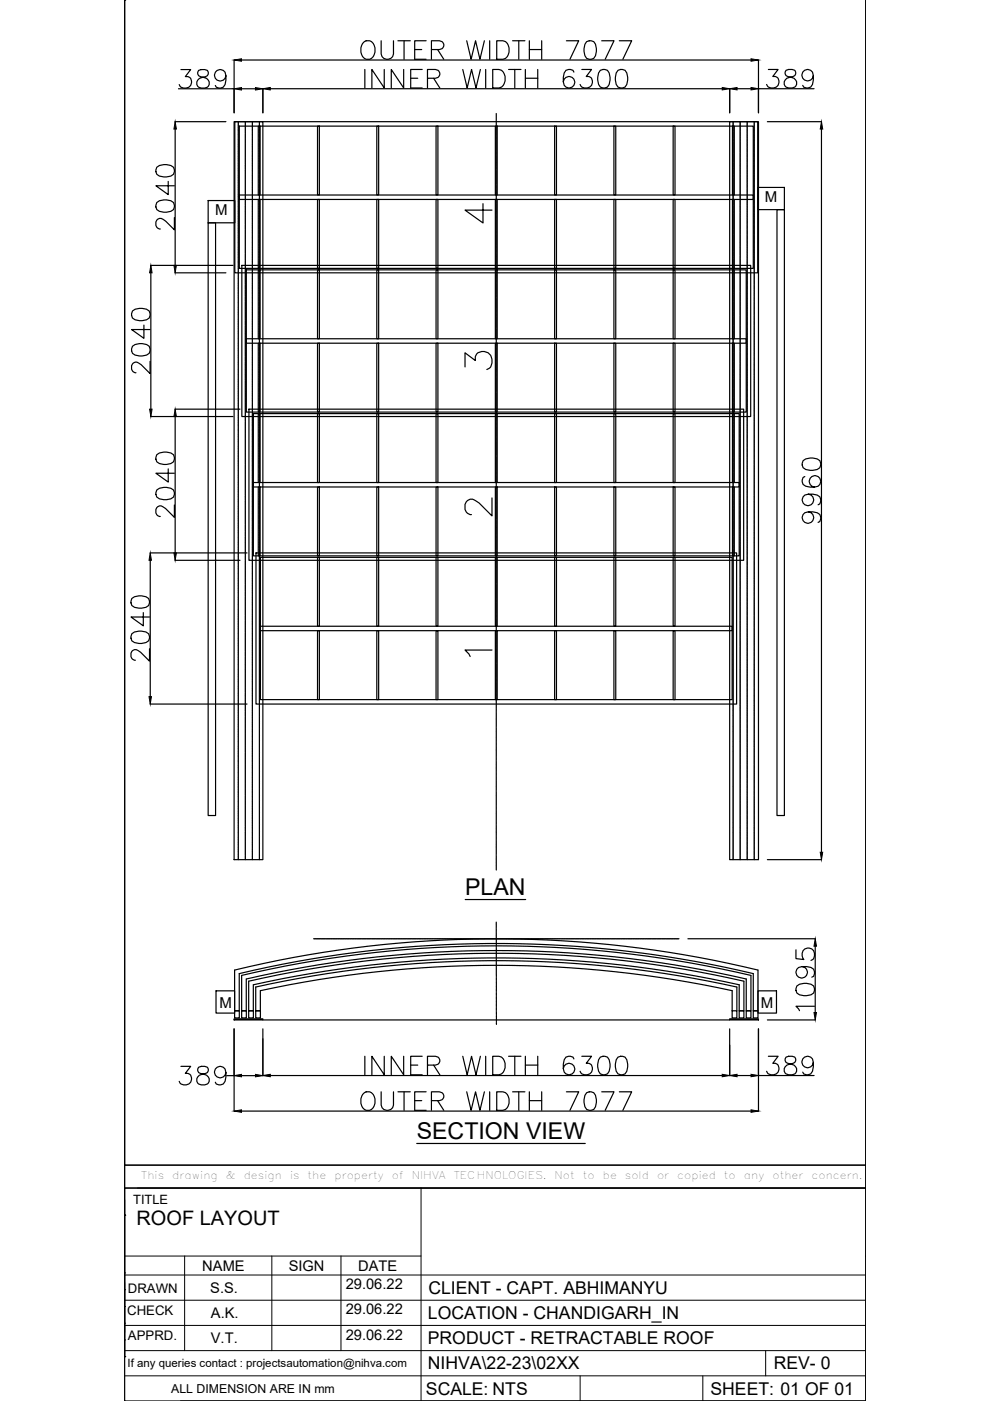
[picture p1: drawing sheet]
<svg xmlns="http://www.w3.org/2000/svg" width="210mm" height="297mm" viewBox="0 0 210 297" stroke-linecap="round" stroke-linejoin="round" font-family="sans-serif">
<!-- layer: 0 -->
<g fill="none" stroke="#000" stroke-width=".25">
<path d="M26.4 .1h.1M26.4 .1v246.9h157.2v-246.9v296.9h-145.3M26.4 .1v287.5M37.8 18.8h11.8M38.4 14.7h2l-1.1 1.5a1.26 1.26 0 0 1 1.3 1.5 1.26 1.26 0 0 1-1.7 1l-.5-.2-.4-.6M42.1 14.9a.79 .79 0 0 0 .4 1.3l.7 .2a1.13 1.13 0 0 1 1.2 1.1 1.13 1.13 0 0 1-1 1.2h-.7a1.13 1.13 0 0 1-1-1.2 1.13 1.13 0 0 1 1.2-1.1l.7-.2a.79 .79 0 0 0 .4-1.3l-.6-.2zM47.9 16.1a1.22 1.22 0 0 1-1.7 1 1.22 1.22 0 0 1-.4-1.9 1.22 1.22 0 0 1 1.9 .1 3.6 3.6 0 0 1-.4 3.2 1.15 1.15 0 0 1-1.6-.4M49.6 12.7v11.2M51.2 18.8h3M51.2 12.7h108M55.7 18.8v5.1M57.3 18.8h95.8"/>
<path d="M77.3 8.8a1.49 1.49 0 0 1 2.2 1.3 1.8 1.8 0 0 1-1.9 2.5 2.3 2.3 0 0 1-.3-3.8zM77.4 14.7v4M80.8 8.6v2.8a1.32 1.32 0 0 0 1.3 1.2 1.32 1.32 0 0 0 1.3-1.2v-2.8M81.5 14.7v4l-2.7-4v4M84.4 8.6h2.6M85.6 14.7v4l-2.6-4v4M85.7 8.6v4M87.1 16.6h1.5M87.9 10.5h1.5M89.5 14.7h-2.4v4h2.4M90.3 8.6h-2.4v4h2.4M90.6 16.6h1.7l.6-.2a.92 .92 0 0 0 0-1.5l-.6-.2h-1.7v4"/>
<path d="M91.5 10.5h1.7l.5-.2a.9 .9 0 0 0 0-1.5l-.5-.2h-1.7v4M91.9 16.6l1.3 2.1M92.8 10.5l1.3 2.1M98.1 14.7l.9 4 1-4 .9 4 1-4M99 8.6l.9 4 .9-4 1 4 .9-4M103 14.7v4M103.8 8.6v4M104.5 14.7h1.3a2.14 2.14 0 0 1 .9 3.4l-.4 .4-.5 .2h-1.3zM105.3 8.6h1.3a2.14 2.14 0 0 1 1 3.4l-.4 .4-.6 .2h-1.3zM107.8 14.7h2.7M108.7 8.6h2.6M109.1 14.7v4"/>
<path d="M110 8.6v4M111.4 16.6h2.6M111.4 14.7v4M112.2 10.5h2.7M112.2 8.6v4M114 14.7v4M114.9 8.6v4M120.1 8.6h2.6l-1.9 4M121.7 15.3a1.12 1.12 0 0 0-1.1-.6 1.12 1.12 0 0 0-1 .8 2.82 2.82 0 0 0 .4 3 1.22 1.22 0 0 0 1.8-.6 1.22 1.22 0 0 0-.9-1.7 1.22 1.22 0 0 0-1.5 1.1M123.4 14.7h2l-1.1 1.5a1.26 1.26 0 0 1 1.3 1.5 1.26 1.26 0 0 1-1.7 1l-.5-.2-.4-.6M124.4 8.8a1.29 1.29 0 0 1 1.9 .6 3.2 3.2 0 0 1-.4 3 1.27 1.27 0 0 1-1.9-.6 3.2 3.2 0 0 1 .4-3zM127.3 14.9a1.29 1.29 0 0 1 1.9 .6 3.2 3.2 0 0 1-.4 3 1.27 1.27 0 0 1-1.9-.6 3.2 3.2 0 0 1 .4-3z"/>
<path d="M127.6 8.6h2.6l-1.9 4M131 14.9a1.28 1.28 0 0 1 1.9 .6 3.2 3.2 0 0 1-.4 3 1.27 1.27 0 0 1-1.8-.6 3.3 3.3 0 0 1 .3-3zM131.3 8.6h2.6l-1.8 4M154.7 18.8v5.1M156.3 18.8h2.9M160.8 18.8h11.8M160.8 12.7v11.2M162.9 14.7h2.1l-1.1 1.5a1.26 1.26 0 0 1 1.3 1.5 1.26 1.26 0 0 1-1.7 1l-.6-.2-.4-.6M166.7 14.9a.79 .79 0 0 0 .3 1.3l.8 .2a1.13 1.13 0 0 1 1.1 1 1.13 1.13 0 0 1-.9 1.3h-.8a1.13 1.13 0 0 1-1-1.3 1.13 1.13 0 0 1 1.2-1l.7-.2a.79 .79 0 0 0 .4-1.3l-.5-.2zM172.4 16a1.22 1.22 0 0 1-1.6 1.1 1.22 1.22 0 0 1-.5-2 1.22 1.22 0 0 1 2 .2 3.6 3.6 0 0 1-.4 3.2 1.15 1.15 0 0 1-1.7-.4M33.2 35.5a3 3 0 0 1 3.6 0 1.27 1.27 0 0 1-.6 1.8 3.3 3.3 0 0 1-3-.3l-.1-.6zM35.7 38.5v2.8l-2.6-1.9h3.9"/>
<path d="M37.1 25.8h10.8M37.1 27.4v28.9M49.6 25.8h6.1v156.5h-6.1zM154.7 25.8h6.1v156.5h-6.1zM160.7 39.7h5.6v4.7h-5.6zM162.7 25.8h11.5M174.2 27.4v153.3M32 56.3h17.4M32 57.8v28.9M33.2 42.9a3 3 0 0 1 3.6 0 1.26 1.26 0 0 1-.6 1.9 3.2 3.2 0 0 1-3-.4l-.1-.5zM37 46.1v2.6l-1.9-1.8a1.23 1.23 0 0 0-1.7-.4l-.3 .5v.8a.98 .98 0 0 0 .9 .8M37.1 57.8h10.8"/>
<path d="M44.1 42.5h5.7v4.7h-5.7zM44.1 47.2h1.6v125.7h-1.6zM164.7 44.4h1.6v128.5h-1.6zM28.1 73.4a3 3 0 0 1 3.5 0 1.27 1.27 0 0 1-.5 1.9 3.2 3.2 0 0 1-3-.4l-.2-.5zM28.1 65.9a3 3 0 0 1 3.5 0 1.26 1.26 0 0 1-.5 1.9 3.2 3.2 0 0 1-3-.4l-.2-.5zM30.5 68.9v2.8l-2.6-1.8h3.9M31.8 76.6v2.6l-1.8-1.9a1.21 1.21 0 0 0-1.7-.3l-.4 .5v.8a.98 .98 0 0 0 .9 .7M32 88.3h17.4M33.2 96.4a3 3 0 0 1 3.6 0 1.27 1.27 0 0 1-.6 1.9 3.2 3.2 0 0 1-3-.4l-.1-.5zM35.7 99.4v2.8l-2.6-1.9h3.9M37.1 86.7h13.8M37.1 88.3v28.9"/>
<path d="M170.3 97.7a3 3 0 0 1 3.5 0 1.27 1.27 0 0 1-.5 1.8 3.3 3.3 0 0 1-3-.3l-.2-.6zM31.8 117.2h20.6M31.9 118.8v28.9M33.2 103.9a3 3 0 0 1 3.6 0 1.27 1.27 0 0 1-.6 1.9 3.3 3.3 0 0 1-3-.4l-.1-.6zM37 107.1v2.6l-1.9-1.9a1.18 1.18 0 0 0-1.9-.2l-.1 .4v.8a.95 .95 0 0 0 .9 .7M37.1 118.8h13.8M170.6 101a1.15 1.15 0 0 0-.3 1.7 3.5 3.5 0 0 0 3.2 .4 1.22 1.22 0 0 0 .1-2 1.22 1.22 0 0 0-1.9 .5 1.22 1.22 0 0 0 1 1.7M171.4 108.5a1.22 1.22 0 0 1 1 1.7 1.22 1.22 0 0 1-1.9 .5 1.22 1.22 0 0 1 .1-2 3.5 3.5 0 0 1 3.2 .4 1.15 1.15 0 0 1-.3 1.7M171.4 104.8a1.22 1.22 0 0 1 1 1.6 1.22 1.22 0 0 1-1.9 .5 1.22 1.22 0 0 1 .1-1.9 3.5 3.5 0 0 1 3.2 .3 1.16 1.16 0 0 1-.3 1.7M28 134.4a3 3 0 0 1 3.5 0 1.26 1.26 0 0 1-.6 1.8 3.2 3.2 0 0 1-2.9-.3l-.2-.6zM28 126.9a3 3 0 0 1 3.5 0 1.27 1.27 0 0 1-.6 1.9 3.3 3.3 0 0 1-2.9-.4l-.2-.6zM30.4 129.9v2.8l-2.6-1.9h3.9"/>
<path d="M31.7 137.5v2.7l-1.9-1.9a1.19 1.19 0 0 0-1.8-.2l-.2 .4v.7a.98 .98 0 0 0 .9 .8M31.8 149.3h20.6M98.6 190.7h12.9M145.8 199h27.1M162.7 182.3h11.5M45.8 210.1h3.9v4.7h-3.9zM49.6 216h6.1v.2h-6.1zM49.6 218.1v17.5M49.7 205.7a235.8 235.8 0 0 1 111 0v8.6h-1v-7.9a235.7 235.7 0 0 0-109 0v7.9h-1zM49.7 214.3h1v1.5h-1zM51.2 206.8a235.8 235.8 0 0 1 108 0v7.5h-1v-6.7a235.9 235.9 0 0 0-106 0v6.7h-1zM51.2 214.3h1v1.5h-1z"/>
<path d="M52.7 208a235.7 235.7 0 0 1 105 0v6.3h-1v-5.5a235.6 235.6 0 0 0-103 0v5.5h-1zM52.7 214.3h1v1.5h-1zM54.2 214.3h1v1.5h-1zM55.7 218.1v10M154.7 216h6.1v.2h-6.1zM154.7 218.1v10M155.2 214.3v-4.3a235.3 235.3 0 0 0-100 0v4.3h-1v-5a235.4 235.4 0 0 1 102 0v5M155.2 214.3h1v1.5h-1zM156.7 214.3h1v1.5h-1zM158.2 214.3h1v1.5h-1zM159.7 214.3h1v1.5h-1zM160.7 210.1h3.9v4.7h-3.9z"/>
<path d="M160.8 218.1v17.5M162.7 216.2h10.2M168.8 201.4v1.8l1.6 .2a1.39 1.39 0 0 1 0-2.1 1.39 1.39 0 0 1 2.1 .3 1.39 1.39 0 0 1-.6 2M169 209a3 3 0 0 1 3.5 0 1.29 1.29 0 0 1-.6 1.9 3.3 3.3 0 0 1-2.9-.4l-.2-.5zM170.1 204.9a1.22 1.22 0 0 1 1 1.7 1.22 1.22 0 0 1-1.9 .5 1.22 1.22 0 0 1 .1-2 3.5 3.5 0 0 1 3.2 .4 1.16 1.16 0 0 1-.4 1.7M172.7 213.3h-3.9l.7 1M172.8 200.6v14.1M38.4 226.1h2l-1.1 1.5a1.26 1.26 0 0 1 1.3 1.4 1.26 1.26 0 0 1-1.7 1l-.5-.2-.4-.5M42.1 226.3a.79 .79 0 0 0 .4 1.3 1.83 1.83 0 0 1 1.9 1.1 1.02 1.02 0 0 1-1 1.3h-.7a1.13 1.13 0 0 1-1-1.2 1.13 1.13 0 0 1 1.2-1l.7-.2a.79 .79 0 0 0 .4-1.3l-.6-.2h-.7zM47.9 227.4a1.22 1.22 0 0 1-1.7 1 1.22 1.22 0 0 1-.4-1.9 1.22 1.22 0 0 1 1.9 .1 3.6 3.6 0 0 1-.4 3.2 1.15 1.15 0 0 1-1.6-.3M48.1 228.1h1.5M51.2 228.1h3"/>
<path d="M51.2 235.6h108M57.3 228h95.8M76.9 232a1.45 1.45 0 0 1 1.6-.5 1.45 1.45 0 0 1 1 1.5 1.8 1.8 0 0 1-1.9 2.4 2.26 2.26 0 0 1-.7-3.4zM77.4 224v3.9M80.8 231.5v2.8a1.32 1.32 0 0 0 1.3 1.1 1.32 1.32 0 0 0 1.3-1.1v-2.8M81.5 224v3.9l-2.7-3.9v3.9M84.4 231.5h2.6M85.6 224v3.9l-2.6-3.9v3.9M85.7 231.5v3.9M87.1 225.8h1.5M87.9 233.4h1.5M89.5 224h-2.4v3.9h2.4"/>
<path d="M90.3 231.5h-2.4v3.9h2.4M90.6 225.8h1.7l.6-.2a.92 .92 0 0 0 0-1.5l-.6-.1h-1.7v3.9M91.5 233.4h1.7l.5-.2a.9 .9 0 0 0 0-1.5l-.5-.2h-1.7v3.9M91.9 225.8l1.3 2.1M92.8 233.4l1.3 2M98.1 224l.9 3.9 1-3.9 .9 3.9 1-3.9M99 231.5l.9 3.9 .9-3.9 1 3.9 .9-3.9M103 224v3.9M103.8 231.5v3.9M104.5 224h1.3a2.14 2.14 0 0 1 .9 3.3l-.4 .4-.5 .2h-1.3zM105.3 231.5h1.3a2.14 2.14 0 0 1 1 3.4l-.4 .3-.6 .2h-1.3zM107.8 224h2.7"/>
<path d="M108.7 231.5h2.6M109.1 224v3.9M110 231.5v3.9M111.4 224v3.9M111.4 225.8h2.6M112.2 231.5v3.9M112.2 233.4h2.7M114 224v3.9M114.9 231.5v3.9M120.1 231.5h2.6l-1.9 3.9M121.7 224.5a1.12 1.12 0 0 0-1.1-.6 1.12 1.12 0 0 0-1 .8 2.82 2.82 0 0 0 .4 3 1.22 1.22 0 0 0 1.8-.6 1.22 1.22 0 0 0-.9-1.6 1.22 1.22 0 0 0-1.5 1.1M123.4 224h2l-1.1 1.4a1.26 1.26 0 0 1 1.3 1.5 1.26 1.26 0 0 1-1.7 1l-.5-.2-.4-.6"/>
<path d="M124.4 231.7a1.27 1.27 0 0 1 1.9 .5 3.2 3.2 0 0 1-.4 3 1.27 1.27 0 0 1-1.9-.5 3.2 3.2 0 0 1 .4-3zM127.3 224.1a1.29 1.29 0 0 1 1.9 .6 3.2 3.2 0 0 1-.4 3 1.27 1.27 0 0 1-1.9-.6 3.2 3.2 0 0 1 .4-3zM127.6 231.5h2.6l-1.9 3.9M131 224.1a1.28 1.28 0 0 1 1.9 .6 3.2 3.2 0 0 1-.4 3 1.27 1.27 0 0 1-1.8-.6 3.3 3.3 0 0 1 .3-3zM131.3 231.5h2.6l-1.8 3.9M156.3 228h2.9M160.8 228h11.8M162.9 224h2.1l-1.1 1.4a1.26 1.26 0 0 1 1.3 1.5 1.26 1.26 0 0 1-1.7 1l-.6-.2-.4-.6M166.7 224.1a.79 .79 0 0 0 .3 1.3 1.83 1.83 0 0 1 1.9 1.2 1.02 1.02 0 0 1-.9 1.3h-.8a1.13 1.13 0 0 1-1-1.2 1.13 1.13 0 0 1 1.2-1.1l.7-.2a.79 .79 0 0 0 .4-1.3l-.5-.1zM172.4 225.3a1.22 1.22 0 0 1-1.6 1 1.22 1.22 0 0 1-.5-1.9 1.22 1.22 0 0 1 2 .1 3.6 3.6 0 0 1-.4 3.2 1.15 1.15 0 0 1-1.7-.4M26.4 257.6h.1M26.4 251.9h157.2v45.1h-157.2z"/>
<path d="M88.4 242.4h35.7M183.6 266.4h.1M26.4 287.6h.1M183.6 292.1h.1"/>
</g>
<g fill="none" stroke="#000" stroke-width=".21">
<path d="M26.4 257.6h.1M26.4 247h157.2v4.9h-157.2zM26.4 254.4v3.2M29.1 251.9h154.5M89.3 251.9v45.1M26.4 277h.1M26.4 273.4h.1M26.4 269.9h.1M26.4 272v10.4M26.4 275.7h157.2M26.4 270.3h157.2M26.4 266.3h62.9"/>
<path d="M39.1 266.3v20.1M57.6 266.3v20.1M72.3 266.3v20.1M26.4 280.5h.1M26.4 284.1h.1M26.4 286.4h157.2M26.4 281h157.2M26.4 291.7h157.2M123 291.7v5.3M149 291.7v5.3M162.3 286.4v5.3"/>
</g>
<!-- layer: border -->
<path d="M50.5 25.8v156.5M52 25.8v156.5M53.5 25.8v156.5M55 25.8v156.5M155.4 25.8v156.5M156.9 25.8v156.5M158.4 25.8v156.5M159.9 25.8v156.5" fill="none" stroke="#000" stroke-width=".25"/>
<!-- layer: 0 -->
<g fill="#000" stroke="#000" stroke-width=".21">
<path d="M49.6 18.8l1.6-.2v.5zM49.6 12.7l1.6-.2v.5zM54.2 18.6l1.5 .2-1.5 .3zM55.7 18.8l1.6-.3v.6zM153.1 18.5l1.6 .3-1.6 .3zM154.7 18.8l1.6-.3v.6zM159.2 18.5l1.6 .3-1.6 .3zM159.2 12.5l1.6 .2-1.6 .3zM37.1 25.8l.3 1.6h-.5zM174.2 25.8l.2 1.6h-.5zM32 56.3l.2 1.5h-.5zM36.9 56.3h.5l-.3 1.5z"/>
<path d="M31.7 86.7h.5l-.2 1.6zM37.1 86.7l.3 1.6h-.5zM31.9 117.2l.2 1.6h-.5zM36.9 117.2h.5l-.3 1.6zM31.6 147.7h.5l-.2 1.6zM173.9 180.7h.5l-.2 1.6zM172.8 199l.3 1.6h-.5zM172.6 214.7h.5l-.3 1.5zM49.6 228.1l1.6-.3v.5zM49.6 235.6l1.6-.3v.5zM54.2 227.8l1.5 .3-1.5 .2zM55.7 228l1.6-.2v.5z"/>
<path d="M153.1 227.8l1.6 .2-1.6 .3zM154.7 228l1.6-.2v.5zM159.2 235.3l1.6 .3-1.6 .2zM159.2 227.8l1.6 .2-1.6 .3z"/>
</g>
<!-- layer: OSY -->
<g fill="none" stroke="#000" stroke-width=".25">
<path d="M105.2 24.1v.6M105.2 24.8v.1M105.2 25v.5M105.2 25.6v.1M105.2 25.8v.5M105.2 26.4v.1M105.2 26.6v.5M105.2 27.2v.1M105.2 27.4v.5M105.2 28v.1M105.2 28.2v.5M105.2 28.8v.1"/>
<path d="M105.2 29v.5M105.2 29.6v.1M105.2 29.8v.5M105.2 30.4v.1M105.2 30.6v.5M105.2 31.2v.1M105.2 31.4v.5M105.2 32v.1M105.2 32.2v.5M105.2 32.8v.1M105.2 33v.5M105.2 33.6v.1"/>
<path d="M105.2 33.8v.5M105.2 34.4v.1M105.2 34.6v.5M105.2 35.2v.1M105.2 35.4v.5M105.2 36v.1M105.2 36.2v.5M105.2 36.8v.1M105.2 37v.5M105.2 37.6v.1M105.2 37.8v.5M105.2 38.4v.1"/>
<path d="M105.2 38.6v.5M105.2 39.2v.1M105.2 39.4v.5M105.2 50.5v.5M105.2 51.1v.1M105.2 51.3v.5M105.2 51.9v.1M105.2 52.1v.5M105.2 52.7v.1M105.2 52.9v.5M105.2 53.5v.1M105.2 53.7v.5"/>
<path d="M105.2 54.3v.1M105.2 54.5v.5M105.2 55.1v.1M105.2 55.3v.5M105.2 55.9v.1M105.2 56.1v.5M105.2 56.7v.1M105.2 56.9v.5M105.2 57.5v.1M105.2 57.7v.5M105.2 58.3v.1M105.2 58.5v.5"/>
<path d="M105.2 59.1v.1M105.2 59.3v.5M105.2 59.9v.1M105.2 60.1v.5M105.2 60.7v.1M105.2 60.9v.5M105.2 61.5v.1M105.2 61.7v.5M105.2 62.3v.1M105.2 62.5v.5M105.2 63.1v.1M105.2 63.3v.5"/>
<path d="M105.2 63.9v.1M105.2 64.1v.5M105.2 64.7v.1M105.2 64.9v.5M105.2 65.5v.1M105.2 65.7v.5M105.2 66.3v.1M105.2 66.5v.5M105.2 67.1v.1M105.2 67.3v.5M105.2 67.9v.1M105.2 68.1v.5"/>
<path d="M105.2 68.7v.1M105.2 68.9v.5M105.2 69.5v.1M105.2 69.7v.5M105.2 70.3v.1M105.2 70.5v.5M105.2 71.1v.1M105.2 82.3v.1M105.2 82.5v.5M105.2 83.1v.1M105.2 83.3v.5M105.2 83.9v.1"/>
<path d="M105.2 84.1v.5M105.2 84.7v.1M105.2 84.9v.5M105.2 85.5v.1M105.2 85.7v.5M105.2 86.3v.1M105.2 86.5v.4M105.2 87.1v.1M105.2 87.3v.5M105.2 87.8v.2M105.2 88v.5M105.2 88.7h.1"/>
<path d="M105.2 88.9v.5M105.2 89.4v.2M105.2 89.6v.5M105.2 90.2v.1M105.2 90.4v.5M105.2 91v.1M105.2 91.2v.5M105.2 91.8v.1M105.2 92v.5M105.2 92.6v.1M105.2 92.8v.5M105.2 93.4v.1"/>
<path d="M105.2 93.6v.5M105.2 94.2v.1M105.2 94.4v.5M105.2 95v.1M105.2 95.2v.5M105.2 95.8v.1M105.2 96v.5M105.2 96.6v.1M105.2 96.8v.5M105.2 97.4v.1M105.2 97.6v.5M105.2 98.2v.1"/>
<path d="M105.2 98.4v.5M105.2 99v.1M105.2 99.2v.5M105.2 99.8v.1M105.2 100v.5M105.2 100.6v.1M105.2 100.8v.5M105.2 101.4v.1M105.2 101.6v.5M105.2 113.4v.1M105.2 113.6v.5M105.2 114.2v.1"/>
<path d="M105.2 114.4v.5M105.2 115v.1M105.2 115.2v.5M105.2 115.8v.1M105.2 116v.5M105.2 116.6v.1M105.2 116.8v.5M105.2 117.4v.1M105.2 117.6v.5M105.2 118.2v.1M105.2 118.4v.5M105.2 119v.1"/>
<path d="M105.2 119.2v.5M105.2 119.8v.1M105.2 120v.5M105.2 120.6v.1M105.2 120.8v.5M105.2 121.4v.1M105.2 121.6v.5M105.2 122.2v.1M105.2 122.4v.5M105.2 123v.1M105.2 123.2v.5M105.2 123.8v.1"/>
<path d="M105.2 124v.5M105.2 124.6v.1M105.2 124.8v.5M105.2 125.4v.1M105.2 125.6v.5M105.2 126.2v.1M105.2 126.4v.5M105.2 127v.1M105.2 127.2v.5M105.2 127.8v.1M105.2 127.9v.6M105.2 128.6h.1"/>
<path d="M105.2 128.8v.5M105.2 129.3v.2M105.2 129.5v.5M105.2 130.2h.1M105.2 130.4v.4M105.2 130.9v.1M105.2 131.1v.5M105.2 131.7v.1M105.2 131.9v.5M105.2 132.5v.1M105.2 132.7v.5M105.2 133.3v.1"/>
<path d="M105.2 133.5v.5M105.2 134.1v.1M105.2 134.3v.5M105.2 134.9v.1M105.2 135.1v.5M105.2 141.5v.5M105.2 142.1v.1M105.2 142.3v.5M105.2 142.9v.1M105.2 143.1v.5M105.2 143.7v.1M105.2 143.9v.5"/>
<path d="M105.2 144.5v.1M105.2 144.7v.5M105.2 145.3v.1M105.2 145.5v.5M105.2 146.1v.1M105.2 146.3v.5M105.2 146.9v.1M105.2 147.1v.5M105.2 147.7v.1M105.2 147.9v.5M105.2 148.5v.1M105.2 148.7v.5"/>
<path d="M105.2 149.3v.1M105.2 149.5v.5M105.2 150.1v.1M105.2 150.3v.5M105.2 150.9v.1M105.2 151.1v.5M105.2 151.7v.1M105.2 151.9v.5M105.2 152.5v.1M105.2 152.7v.5M105.2 153.3v.1M105.2 153.5v.5"/>
<path d="M105.2 154.1v.1M105.2 154.3v.5M105.2 154.9v.1M105.2 155.1v.5M105.2 155.7v.1M105.2 155.9v.5M105.2 156.5v.1M105.2 156.7v.5M105.2 157.3v.1M105.2 157.5v.5M105.2 158.1v.1M105.2 158.3v.5"/>
<path d="M105.2 158.9v.1M105.2 159.1v.5M105.2 159.7v.1M105.2 159.9v.5M105.2 160.5v.1M105.2 160.7v.5M105.2 161.3v.1M105.2 161.5v.5M105.2 162.1v.1M105.2 162.3v.5M105.2 162.9v.1M105.2 163.1v.5"/>
<path d="M105.2 163.7v.1M105.2 163.9v.5M105.2 164.5v.1M105.2 164.7v.5M105.2 165.3v.1M105.2 165.5v.5M105.2 166.1v.1M105.2 166.3v.5M105.2 166.9v.1M105.2 167.1v.5M105.2 167.7v.1M105.2 167.9v.5"/>
<path d="M105.2 168.5v.1M105.2 168.7v.4M105.2 169.3v.1M105.2 169.5v.5M105.2 170v.2M105.2 170.3v.4M105.2 170.8v.1M105.2 171v.5M105.2 171.6v.1M105.2 171.8v.5M105.2 172.4v.1M105.2 172.6v.5"/>
<path d="M105.2 173.2v.1M105.2 173.4v.5M105.2 174v.1M105.2 174.2v.5M105.2 174.8v.1M105.2 175v.5M105.2 175.6v.1M105.2 175.8v.5M105.2 176.4v.1M105.2 176.6v.5M105.2 177.2v.1M105.2 177.4v.5"/>
<path d="M105.2 178v.1M105.2 178.2v.5M105.2 178.8v.1M105.2 179v.5M105.2 179.6v.1M105.2 179.8v.5M105.2 180.4v.1M105.2 180.6v.5M105.2 181.2v.1M105.2 181.4v.5M105.2 182v.1M105.2 182.2v.5"/>
<path d="M105.2 182.8v.1M105.2 183v.5M105.2 183.6v.1M105.2 183.8v.7M105.2 195.5v.3M105.2 195.9v.1M105.2 196.1v.5M105.2 196.7v.1M105.2 196.9v.5M105.2 197.5v.1M105.2 197.7v.5M105.2 198.3v.1"/>
<path d="M105.2 198.5v.5M105.2 199.1v.1M105.2 199.3v.5M105.2 199.9v.1M105.2 200.1v.5M105.2 200.7v.1M105.2 200.9v.5M105.2 201.5v.1M105.2 201.7v.5M105.2 202.3v.1M105.2 202.5v.5M105.2 203.1v.1"/>
<path d="M105.2 203.3v.5M105.2 203.9v.1M105.2 204.1v.5M105.2 204.7v.1M105.2 204.9v.5M105.2 205.5v.1M105.2 205.7v.5M105.2 206.3v.1M105.2 206.5v.5M105.2 207.1v.1M105.2 207.3v.5M105.2 207.9v.1"/>
<path d="M105.2 208.1v.5M105.2 208.7v.1M105.2 208.9v.5M105.2 209.5v.1M105.2 209.7v.5M105.2 210.3v.1M105.2 210.5v.5M105.2 211.1v.1M105.2 211.3v.5M105.2 211.9v.1M105.2 212.1v.5M105.2 212.7v.1"/>
<path d="M105.2 212.9v.5M105.2 213.5v.1M105.2 213.7v.5M105.2 214.3v.1M105.2 214.5l.1 .5M105.3 215.1v.1M105.3 215.3v.5M105.3 215.9v.1M105.3 216.1v.5M105.3 216.7v.1M105.3 216.9v.3"/>
</g>
<!-- layer: FASTNERS -->
<path d="M55.7 216.2h99" fill="none" stroke="#000" stroke-width=".25"/>
<!-- layer: HIDDEN -->
<path d="M66.5 199h77.5" fill="none" stroke="#000" stroke-width=".25"/>
<!-- layer: Segment support -->
<path d="M49.8 25.8h110.9v32h-110.9zM50.7 26.7h109v30.2h-109zM50.7 41.3h109v1h-109zM51.3 56.3h107.9v32h-107.9zM52.2 57.2h106v30.2h-106zM52.2 71.8h106v1h-106zM52.8 86.7h104.9v32.1h-104.9zM53.7 87.7h103v30.2h-103zM53.7 102.3h103v.9h-103zM54.3 117.2h101.9v32.1h-101.9zM55.2 118.2h100v30.1h-100zM55.2 132.8h100v.9h-100z" fill="none" stroke="#000" stroke-width=".25"/>
<!-- layer: Bas -->
<g fill="none" stroke="#000" stroke-width=".25">
<path d="M54.8 26.7h.3v14.6h-.3zM67.3 26.7h.4v14.6h-.4zM79.9 26.7h.4v14.6h-.4zM92.5 26.7h.3v14.6h-.3zM105 26.7h.4v14.6h-.4zM117.6 26.7h.4v14.6h-.4zM130.2 26.7h.4v14.6h-.4zM142.7 26.7h.4v14.6h-.4zM155.3 26.7h.4v14.6h-.4zM54.8 42.3h.3v14.6h-.3zM54.8 57.2h.3v14.6h-.3zM67.3 42.3h.4v14.6h-.4z"/>
<path d="M67.3 57.2h.4v14.6h-.4zM79.9 42.3h.4v14.6h-.4zM79.9 57.2h.4v14.6h-.4zM92.5 42.3h.3v14.6h-.3zM92.5 57.2h.3v14.6h-.3zM105 42.3h.4v14.6h-.4zM105 57.2h.4v14.6h-.4zM117.6 42.3h.4v14.6h-.4zM117.6 57.2h.4v14.6h-.4zM130.2 42.3h.4v14.6h-.4zM130.2 57.2h.4v14.6h-.4zM142.7 42.3h.4v14.6h-.4z"/>
<path d="M142.7 57.2h.4v14.6h-.4zM155.3 42.3h.4v14.6h-.4zM155.3 57.2h.4v14.6h-.4zM54.8 72.8h.3v14.6h-.3zM67.3 72.8h.4v14.6h-.4zM79.9 72.8h.4v14.6h-.4zM92.5 72.8h.3v14.6h-.3zM105 72.8h.4v14.6h-.4zM117.6 72.8h.4v14.6h-.4zM130.2 72.8h.4v14.6h-.4zM142.7 72.8h.4v14.6h-.4zM155.3 72.8h.4v14.6h-.4z"/>
<path d="M54.8 87.7h.3v14.6h-.3zM67.3 87.7h.4v14.6h-.4zM79.9 87.7h.4v14.6h-.4zM92.5 87.7h.3v14.6h-.3zM105 87.7h.4v14.6h-.4zM117.6 87.7h.4v14.6h-.4zM130.2 87.7h.4v14.6h-.4zM142.7 87.7h.4v14.6h-.4zM155.3 87.7h.4v14.6h-.4zM54.8 103.2h.3v14.7h-.3zM67.3 103.2h.4v14.7h-.4zM67.3 118.2h.4v14.6h-.4z"/>
<path d="M79.9 103.2h.4v14.7h-.4zM79.9 118.2h.4v14.6h-.4zM92.5 103.2h.3v14.7h-.3zM92.5 118.2h.3v14.6h-.3zM105 103.2h.4v14.7h-.4zM105 118.2h.4v14.6h-.4zM117.6 103.2h.4v14.7h-.4zM117.6 118.2h.4v14.6h-.4zM130.2 103.2h.4v14.7h-.4zM130.2 118.2h.4v14.6h-.4zM142.7 103.2h.4v14.7h-.4zM142.7 118.2h.4v14.6h-.4z"/>
<path d="M155.3 103.2h.4v14.7h-.4zM67.3 133.7h.4v14.6h-.4zM79.9 133.7h.4v14.6h-.4zM92.5 133.7h.3v14.6h-.3zM105 133.7h.4v14.6h-.4zM117.6 133.7h.4v14.6h-.4zM130.2 133.7h.4v14.6h-.4zM142.7 133.7h.4v14.6h-.4z"/>
</g>
<g font-size="7.5">
<text x="97.4" y="48.3">4</text>
<text x="97.4" y="79.7">3</text>
<text x="97.4" y="110.8">2</text>
</g>
<g font-size="4.9">
<text x="98.6" y="189.7">PLAN</text>
<text x="88.4" y="241.4">SECTION VIEW</text>
</g>
<text font-size="4.4" x="97.4" y="140.4">1</text>
<text font-size="4.2" x="29" y="259.8">ROOF LAYOUT</text>
<g font-size="3.7">
<text x="90.8" y="274.3">CLIENT - CAPT. ABHIMANYU</text>
<text x="90.7" y="279.6">LOCATION - CHANDIGARH_IN</text>
<text x="90.7" y="285">PRODUCT - RETRACTABLE ROOF</text>
<text x="90.7" y="290.3">NIHVA\22-23\02XX</text>
<text x="164.1" y="290.3">REV- 0</text>
<text x="90.3" y="295.7">SCALE: NTS</text>
<text x="150.6" y="295.7">SHEET: 01 OF 01</text>
</g>
<g font-size="3.2">
<text x="45.6" y="45.7">M</text>
<text x="162.2" y="42.9">M</text>
<text x="46.5" y="213.7">M</text>
<text x="161.3" y="213.7">M</text>
</g>
<g font-size="3.1">
<text x="42.9" y="269.5">NAME</text>
<text x="61.2" y="269.5">SIGN</text>
<text x="75.9" y="269.5">DATE</text>
<text x="44.6" y="274.1">S.S.</text>
<text x="73.3" y="273.4">29.06.22</text>
<text x="44.7" y="279.4">A.K.</text>
<text x="73.3" y="278.7">29.06.22</text>
<text x="44.7" y="284.8">V.T.</text>
<text x="73.3" y="284">29.06.22</text>
</g>
<g font-size="2.8">
<text x="27.1" y="274.2">DRAWN</text>
<text x="27" y="278.9">CHECK</text>
<text x="27.1" y="284.2">APPRD.</text>
</g>
<text font-size="2.7" x="28.2" y="255.3">TITLE</text>
<text font-size="2.6" x="36.3" y="295.3">ALL DIMENSION ARE IN mm</text>
<text font-size="2.4" x="27.1" y="289.7">If any queries contact : projectsautomation@nihva.com</text>
<g font-size="2.3">
<text x="30" y="250">This</text>
<text x="36.5" y="250">drawing</text>
<text x="47.9" y="250">&amp;</text>
<text x="51.7" y="250">design</text>
<text x="61.5" y="250">is</text>
<text x="65.2" y="250">the</text>
<text x="70.9" y="250">property</text>
<text x="83.1" y="250">of</text>
<text x="87.3" y="250">NIHVA</text>
<text x="96.2" y="250">TECHNOLOGIES.</text>
<text x="117.6" y="250">Not</text>
<text x="123.6" y="250">to</text>
<text x="127.8" y="250">be</text>
<text x="132.5" y="250">sold</text>
<text x="139.3" y="250">or</text>
<text x="143.6" y="250">copied</text>
<text x="153.5" y="250">to</text>
<text x="157.7" y="250">any</text>
<text x="163.8" y="250">other</text>
<text x="172.1" y="250">concern.</text>
</g>
</svg>
